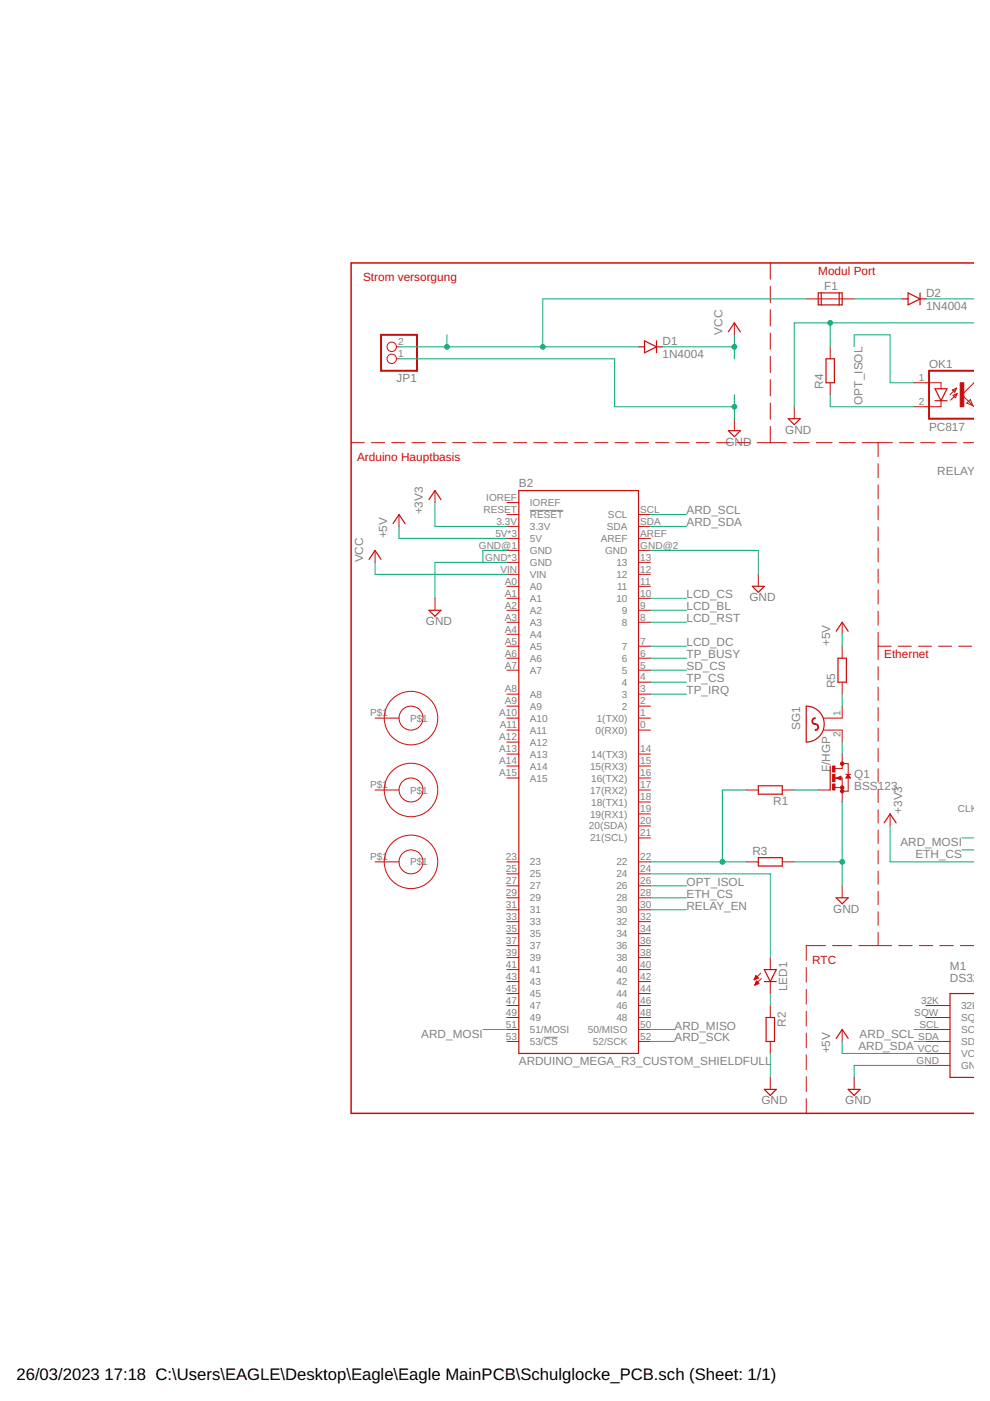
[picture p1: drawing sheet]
<svg xmlns="http://www.w3.org/2000/svg" width="210mm" height="297mm" viewBox="0 0 210 297" stroke-linecap="round" stroke-linejoin="round" font-family="sans-serif">
<path d="M112.3 108.2h7.1M115.3 219.9h3" fill="none" stroke="#808080" stroke-width=".21"/>
<g fill="none" stroke="#c90d0c" stroke-width=".21">
<path d="M163.3 55.8v3.4M84.1 76.1h.5M84.1 73.5h.5M155.7 68.5v2.5M163.3 60.7v3.5M163.3 65.7v3.4M163.3 70.6v3.5M163.3 75.5v3.5M170.9 63.4h10.2M176 73.5v2.6M74.4 93.9h2.8M78.7 93.9h2.9"/>
<path d="M83.1 93.9h2.8M87.4 93.9h2.8M91.7 93.9h2.8M96 93.9h2.8M100.3 93.9h2.8M104.6 93.9h2.8M108.9 93.9h2.8M113.2 93.9h2.8M117.5 93.9h2.8M121.8 93.9h2.8M126.1 93.9h2.8M130.4 93.9h2.8"/>
<path d="M134.7 93.9h2.8M139 93.9h2.8M143.3 93.9h2.8M147.6 93.9h2.8M151.9 93.9h2.8M155.7 88.8v2.5M156.2 93.9h2.8M160.5 93.9h6.2M163.3 80.5v3.4M163.3 85.4v3.5M163.3 90.4v3.5M168.2 93.9h3.4"/>
<path d="M168.4 86.2v2.6M173.1 93.9h3.3M176 81.2v2.5M177.9 93.9h3.4M182.8 93.9h6.4M186.2 93.9v2.9M186.2 98.3v3M190.7 93.9h3M193.8 81.2h5.7v1.2M195.2 93.9h3M199.5 85v1.2h-5.7M199.7 93.9h3.1"/>
<path d="M201.9 82.7l.9-.4-.4 .9zM202.1 83.8l.8-.4-.3 .9zM202.8 82.3l-1.4 1.4M202.9 83.4l-1.4 1.4M204.3 93.9h2.2M205.7 84.7l.5 1.3-1.2-.5zM206.5 81.2l-2.5 2.5 2.5 2.5M79.5 116.7v2.5M84.6 109.1v2.5M92.2 104v2.6M107.5 114.2h2.5M107.5 109.1h2.5"/>
<path d="M107.5 119.2h2.5M107.5 111.6h2.5M107.5 116.7h2.5M107.5 106.6h2.5M135.4 114.2h2.5M135.4 109.1h2.5M135.4 119.2h2.5M135.4 111.6h2.5M135.4 116.7h2.5M186.2 102.8v2.9M186.2 107.3v2.9M186.2 111.7v3"/>
<path d="M186.2 116.2v2.9M92.2 126.9v2.5M107.5 137h2.5M107.5 124.3h2.5M107.5 126.9h2.5M107.5 129.4h2.5M107.5 131.9h2.5M107.5 134.5h2.5M107.5 139.6h2.5M107.5 121.8h2.5M135.4 137h2.5M135.4 124.3h2.5"/>
<path d="M135.4 126.9h2.5M135.4 129.4h2.5M135.4 131.9h2.5M135.4 139.6h2.5M135.4 121.8h2.5M160.8 121.8v2.5M178.6 131.9v2.6M178.6 137v2.6M186.2 120.6v3M186.2 125.1v3M186.2 129.6v2.9M186.2 134v5.8"/>
<path d="M186.2 137h2.8M190.5 137h2.7M194.7 137h2.8M199 137h2.8M203.3 137h2.7M79.5 152.3h5.1M107.5 154.8h2.5M107.5 152.3h2.5M107.5 142.1h2.5M107.5 147.2h2.5M107.5 149.7h2.5M107.5 157.3h2.5"/>
<path d="M107.5 159.9h2.5M135.4 154.8h2.5M135.4 152.3h2.5M135.4 142.1h2.5M135.4 147.2h2.5M135.4 149.7h2.5M135.4 159.9h2.5M135.4 144.6h2.5M174.6 154.8h4v2.5M178.6 149.7v2.6h-4M178.6 144.6v2.6M178.6 159.9v3h-1.6"/>
<path d="M186.2 141.4v2.8M186.2 145.7v2.8M186.2 150v2.8M186.2 154.3v2.9M186.2 158.7v2.8M79.5 167.5h5.1M107.5 165h2.5M107.5 162.4h2.5M135.4 167.5h2.5M135.4 165h2.5M135.4 162.4h2.5M135.4 170h2.5"/>
<path d="M135.4 177.7h2.5M135.4 175.1h2.5M135.4 172.6h2.5M158.2 167.5h2.6M165.9 167.5h2.5M173.5 167.5h2.5M177 165h1.6v5M177 167h1.6M177.3 165l1-.4v.7zM178.6 161.9h1.2v5.8h-1.2M179.3 164.2h1M179.8 164.2l.5 .8h-1z"/>
<path d="M186.2 163v2.8M186.2 167.3v2.9M186.2 171.7v2.8M186.2 176v2.8M188.7 172.6v2.5M79.5 182.7h5.1M107.5 182.7h2.5M107.5 185.3h2.5M107.5 187.8h2.5M107.5 190.4h2.5M107.5 192.9h2.5M107.5 195.4h2.5"/>
<path d="M107.5 198h2.5M135.4 182.7h2.5M135.4 185.3h2.5M135.4 187.8h2.5M135.4 190.4h2.5M135.4 192.9h2.5M135.4 195.4h2.5M135.4 198h2.5M158.2 182.7h2.6M165.9 182.7h2.5M178.6 187.8v2.6M186.2 180.3v2.9"/>
<path d="M186.2 184.7v2.8M186.2 189v2.8M186.2 193.3v2.9M186.2 197.7v2.8M107.5 200.5h2.5M107.5 203h2.5M107.5 205.6h2.5M107.5 208.1h2.5M107.5 210.7h2.5M107.5 213.2h2.5M107.5 215.7h2.5M107.5 218.3h2.5"/>
<path d="M135.4 200.5h2.5M135.4 203h2.5M135.4 205.6h2.5M135.4 208.1h2.5M135.4 210.7h2.5M135.4 213.2h2.5M135.4 215.7h2.5M135.4 218.3h2.5M159.9 207.7h.1M160 207.6h.3M160 207.5h.5M160.1 207.3h.7"/>
<path d="M160.1 208.8h.1M160.1 207.2h.6M160.1 208.7h.4M160.2 207.1h.3M160.2 208.6h.6M160.2 208.4h.6M160.2 207h.2M160.3 206.9h.1M160.3 208.3h.4M160.3 208.2h.3M160.4 208.1h.1M160.4 208l.5 .5-.9 .4z"/>
<path d="M160.8 207.3l-.5-.5-.4 .9M160.8 207.3l-.9 .4M161.3 206.3l-1.4 1.4M161.4 207.5l-1.4 1.4M163.3 203v2.6M163.3 208.1v2.6M163.3 213.2v2.5M170.9 205.1v3.2M170.9 209.8v3.1M170.9 214.4v3.1M170.9 219v3.2M175 200.5h-4.1v3.1"/>
<path d="M176.5 200.5h4.1M178.6 218.3v2.5M182.1 200.5h6.9M190.5 200.5h2.9M194.9 200.5h2.9M196.3 213.2h5.1M196.3 215.7h5.1M196.3 218.3h5.1M199.3 200.5h2.8M203.6 200.5h2.9M107.5 220.8h2.5M135.4 220.8h2.5"/>
<path d="M163.3 220.8v2.6M163.3 228.4v2.6M170.9 223.6v3.2M170.9 228.3v3.1M170.9 232.9v3.2M181.1 228.4v2.6M196.3 220.8h5.1M196.3 223.4h5.1M196.3 225.9h5.1"/>
<circle cx="83.1" cy="73.5" r=".99"/>
<circle cx="83.1" cy="76.1" r=".99"/>
<circle cx="87.1" cy="152.3" r="5.7"/>
<circle cx="87.1" cy="152.3" r="2.54"/>
<circle cx="87.1" cy="167.5" r="5.7"/>
<circle cx="87.1" cy="167.5" r="2.54"/>
<circle cx="87.1" cy="182.7" r="5.7"/>
<circle cx="87.1" cy="182.7" r="2.54"/>
</g>
<g fill="none" stroke="#c90d0c" stroke-width=".25">
<path d="M135.4 73.5h1.3M136.7 72.3l2.5 1.2-2.5 1.3zM139.2 72.3v2.5M139.2 73.5h1.3M154.4 70.4l1.3-1.9 1.3 1.9M173.5 62.1h5.1v2.5h-5.1zM174.1 62.1v2.5M175.1 76.1h1.8v5.1h-1.8zM177.9 62.1v2.5M191.3 63.4h1.2M192.5 62.1l2.6 1.3-2.6 1.2zM195.1 62.1v2.5"/>
<path d="M195.1 63.4h1.2M154.4 91.3h2.6l-1.3 1.3zM167.1 88.8h2.6l-1.3 1.2zM198.2 82.4h2.6l-1.3 2.6zM198.2 85h2.6M78.3 118.6l1.2-1.9 1.3 1.9M83.3 111l1.3-1.9 1.3 1.9M91 105.9l1.2-1.9 1.3 1.9M110 104h25.4v119.4h-25.4zM91 129.4h2.5l-1.3 1.3zM159.5 124.3h2.6l-1.3 1.3zM177.3 133.8l1.3-1.9 1.2 1.9"/>
<path d="M177.7 139.6h1.8v5h-1.8zM170.9 149.7a3.8 3.8 0 0 1 3.9 3.8 3.8 3.8 0 0 1-3.9 3.8zM160.8 166.6h5.1v1.8h-5.1zM176 162.4v5.1M177.5 165l.7 .2v-.5l-.5 .3M179.8 164.4l.3 .4h-.5zM187.5 174.5l1.2-1.9 1.3 1.9M160.8 181.8h5.1v1.8h-5.1zM177.3 190.4h2.5l-1.2 1.2zM162.1 205.6h2.5l-1.3 2.5zM162.1 208.1h2.5M162.4 215.7h1.8v5.1h-1.8z"/>
<path d="M206.5 210.7h-5.1v17.7h5.1M162.1 231h2.5l-1.3 1.2zM177.3 220.2l1.3-1.9 1.2 1.9M179.8 231h2.6l-1.3 1.2z"/>
</g>
<g fill="#c90d0c" stroke="#c90d0c" stroke-width=".21">
<path d="M172.3 152.4l.4-.2 .1 .1a.55 .55 0 0 0-.5 .6 .55 .55 0 0 0 .5 .5v.2a.72 .72 0 0 1-.6-.4 .72 .72 0 0 1 .1-.8z" fill-rule="evenodd"/>
<path d="M172.8 153.4a.72 .72 0 0 1 .8 .8 .72 .72 0 0 1-.8 .7v-.2a.55 .55 0 0 0 .6-.5 .55 .55 0 0 0-.6-.6z" fill-rule="evenodd"/>
<circle cx="178.6" cy="167.7" r=".36"/>
<circle cx="178.6" cy="167" r=".36"/>
<circle cx="178.6" cy="161.9" r=".36"/>
</g>
<path d="M206.5 55.8h-132.1v180.3h132.1" fill="none" stroke="#c90d0c" stroke-width=".32"/>
<g fill="#c90d0c" stroke="#c90d0c" stroke-width=".21">
<path d="M176.5 162.4h.5v1.3h-.5z"/>
<path d="M176.5 166.2h.5v1.3h-.5z"/>
<path d="M176.5 164.2h.5v1.5h-.5z"/>
<path d="M203.6 81.2h.7v5h-.7z"/>
</g>
<path d="M80.8 71h7.6v7.6h-7.6zM206.5 78.6h-9.5v10.2h9.5" fill="none" stroke="#c90d0c" stroke-width=".42"/>
<g fill="none" stroke="#0dab76" stroke-width=".21">
<path d="M84.6 73.5h50.8M84.6 76.1h45.7v10.1h25.4M94.8 71v2.5M140.5 73.5h15.2M155.7 71v5.1M170.9 63.4h-55.8v10.1M176 68.5v5M181.1 73.5v-2.5h7.6v10.2h5.1M181.1 63.4h10.2M196.3 63.4h10.2M206.5 68.5h-38.1v17.7M155.7 83.7v5.1"/>
<path d="M176 83.7v2.5h17.8M79.5 119.2v2.6h28M84.6 111.6v2.6h22.9M92.2 106.6v5h15.3M107.5 119.2h-15.3v7.7M107.5 116.7h-5.1v2.5M137.9 111.6h7.6M137.9 116.7h22.9v5.1M137.9 109.1h7.6M137.9 126.9h7.6M137.9 129.4h7.6M137.9 131.9h7.6"/>
<path d="M137.9 137h7.6M137.9 139.6h7.6M178.6 134.5v2.5M137.9 142.1h7.6M137.9 144.6h7.6M137.9 147.2h7.6M178.6 147.2v2.5M178.6 157.3v2.6M158.2 167.5h-5v15.2M168.4 167.5h5.1M178.6 170v17.8M188.7 175.1v7.6h17.8"/>
<path d="M204 177.7h2.5M137.9 182.7h20.3M137.9 185.3h25.4v17.7M137.9 192.9h7.6M137.9 190.4h7.6M137.9 187.8h7.6M168.4 182.7h10.2M204 180.2h2.5M102.4 218.3h5.1M137.9 218.3h5.1M163.3 210.7v2.5M193.8 218.3h2.5"/>
<path d="M137.9 220.8h5.1M163.3 223.4v5M178.6 220.8v2.6h17.7M193.8 220.8h2.5M196.3 225.9h-15.2v2.5"/>
</g>
<g fill="#0dab76" stroke="#0dab76" stroke-width=".21">
<circle cx="155.7" cy="73.5" r=".51"/>
<circle cx="155.7" cy="86.2" r=".51"/>
<circle cx="178.6" cy="182.7" r=".51"/>
<circle cx="176" cy="68.5" r=".51"/>
<circle cx="94.8" cy="73.5" r=".51"/>
<circle cx="115.1" cy="73.5" r=".51"/>
<circle cx="153.2" cy="182.7" r=".51"/>
</g>
<g font-size="3.5">
<text x="3.5" y="292.5">26/03/2023</text>
<text x="22.2" y="292.5">17:18 C:\Users\EAGLE\Desktop\Eagle\Eagle MainPCB\Schulglocke_PCB.sch (Sheet: 1/1)</text>
</g>
<g font-size="2.5" fill="#c90d0c">
<text x="77" y="59.6">Strom versorgung</text>
<text x="173.5" y="58.3">Modul Port</text>
<text x="75.7" y="97.7">Arduino Hauptbasis</text>
<text x="187.5" y="139.6">Ethernet</text>
<text x="172.2" y="204.3">RTC</text>
</g>
<g font-size="2.5" fill="#808080">
<text x="174.8" y="61.5">F1</text>
<text x="196.3" y="65.7">1N4004</text>
<text x="196.3" y="62.9">D2</text>
<text x="153.2" y="71" transform="rotate(-90 153.2 71)">VCC</text>
<text x="140.5" y="75.8">1N4004</text>
<text x="140.5" y="73">D1</text>
<text x="197" y="78">OK1</text>
<text x="84.1" y="81">JP1</text>
<text x="174.5" y="82.4" transform="rotate(-90 174.5 82.4)">R4</text>
<text x="182.9" y="85.8" transform="rotate(-90 182.9 85.8)">OPT_ISOL</text>
<text x="153.8" y="94.5">GND</text>
<text x="166.5" y="91.9">GND</text>
<text x="197" y="91.3">PC817</text>
<text x="198.7" y="100.7">RELAY_EN</text>
<text x="110" y="103.2">B2</text>
<text x="89.7" y="109.1" transform="rotate(-90 89.7 109.1)">+3V3</text>
<text x="145.6" y="111.6">ARD_SDA</text>
<text x="145.6" y="109.1">ARD_SCL</text>
<text x="77" y="119.2" transform="rotate(-90 77 119.2)">VCC</text>
<text x="82.1" y="114.2" transform="rotate(-90 82.1 114.2)">+5V</text>
<text x="145.6" y="126.9">LCD_CS</text>
<text x="145.6" y="129.4">LCD_BL</text>
<text x="145.6" y="131.9">LCD_RST</text>
<text x="158.9" y="127.5">GND</text>
<text x="90.3" y="132.6">GND</text>
<text x="145.6" y="137">LCD_DC</text>
<text x="176" y="137" transform="rotate(-90 176 137)">+5V</text>
<text x="145.6" y="142.1">SD_CS</text>
<text x="145.6" y="139.6">TP_BUSY</text>
<text x="145.6" y="144.6">TP_CS</text>
<text x="145.6" y="147.2">TP_IRQ</text>
<text x="177.1" y="145.9" transform="rotate(-90 177.1 145.9)">R5</text>
<text x="169.7" y="154.7" transform="rotate(-90 169.7 154.7)">SG1</text>
<text x="176" y="163.7" transform="rotate(-90 176 163.7)">F/HGP</text>
<text x="181.1" y="167.5">BSS123</text>
<text x="181.1" y="164.9">Q1</text>
<text x="163.9" y="170.8">R1</text>
<text x="191.3" y="172.6" transform="rotate(-90 191.3 172.6)">+3V3</text>
<text x="190.9" y="179.4">ARD_MOSI</text>
<text x="159.5" y="181.2">R3</text>
<text x="194.1" y="182">ETH_CS</text>
<text x="145.6" y="190.3">ETH_CS</text>
<text x="145.6" y="187.8">OPT_ISOL</text>
<text x="145.6" y="192.9">RELAY_EN</text>
<text x="176.7" y="193.5">GND</text>
<text x="201.4" y="208.1">DS3231S</text>
<text x="201.4" y="205.6">M1</text>
<text x="166.9" y="210.1" transform="rotate(-90 166.9 210.1)">LED1</text>
<text x="89.3" y="220.1">ARD_MOSI</text>
<text x="143" y="218.3">ARD_MISO</text>
<text x="143" y="220.8">ARD_SCK</text>
<text x="166.6" y="217.7" transform="rotate(-90 166.6 217.7)">R2</text>
<text x="182.3" y="220.1">ARD_SCL</text>
<text x="110" y="225.9">ARDUINO_MEGA_R3_CUSTOM_SHIELDFULL</text>
<text x="176" y="223.4" transform="rotate(-90 176 223.4)">+5V</text>
<text x="182" y="222.6">ARD_SDA</text>
<text x="161.4" y="234.1">GND</text>
<text x="179.2" y="234.1">GND</text>
</g>
<g font-size="2.1" fill="#808080">
<text x="84.4" y="75.7">1</text>
<text x="84.4" y="73.2">2</text>
<text x="194.8" y="80.8">1</text>
<text x="194.8" y="85.9">2</text>
<text x="103.1" y="106.2">IOREF</text>
<text x="112.3" y="107.3">IOREF</text>
<text x="102.5" y="108.7">RESET</text>
<text x="105" y="113.8">5V*3</text>
<text x="105.3" y="111.3">3.3V</text>
<text x="112.3" y="109.8">RESET</text>
<text x="112.3" y="112.4">3.3V</text>
<text x="128.7" y="112.4">SDA</text>
<text x="128.9" y="109.8">SCL</text>
<text x="135.7" y="113.8">AREF</text>
<text x="135.7" y="111.3">SDA</text>
<text x="135.7" y="108.7">SCL</text>
<text x="101.5" y="116.3">GND@1</text>
<text x="102.9" y="118.9">GND*3</text>
<text x="112.3" y="114.9">5V</text>
<text x="112.3" y="117.5">GND</text>
<text x="127.4" y="114.9">AREF</text>
<text x="128.3" y="117.5">GND</text>
<text x="135.7" y="118.9">13</text>
<text x="135.7" y="116.3">GND@2</text>
<text x="106.1" y="121.4">VIN</text>
<text x="107" y="124">A0</text>
<text x="112.3" y="125.1">A0</text>
<text x="112.3" y="120">GND</text>
<text x="112.3" y="122.5">VIN</text>
<text x="130.7" y="122.5">12</text>
<text x="130.7" y="120">13</text>
<text x="130.8" y="125.1">11</text>
<text x="135.7" y="124">11</text>
<text x="135.7" y="121.4">12</text>
<text x="107" y="126.5">A1</text>
<text x="107" y="129">A2</text>
<text x="107" y="131.6">A3</text>
<text x="112.3" y="127.6">A1</text>
<text x="112.3" y="130.2">A2</text>
<text x="130.7" y="127.6">10</text>
<text x="131.9" y="130.2">9</text>
<text x="135.7" y="131.6">8</text>
<text x="135.7" y="129">9</text>
<text x="135.7" y="126.5">10</text>
<text x="107" y="134.1">A4</text>
<text x="107" y="136.7">A5</text>
<text x="112.3" y="132.7">A3</text>
<text x="112.3" y="135.2">A4</text>
<text x="112.3" y="137.8">A5</text>
<text x="131.9" y="137.8">7</text>
<text x="131.9" y="132.7">8</text>
<text x="135.7" y="136.7">7</text>
<text x="107" y="139.2">A6</text>
<text x="107" y="141.7">A7</text>
<text x="112.3" y="140.3">A6</text>
<text x="112.3" y="142.9">A7</text>
<text x="131.9" y="142.9">5</text>
<text x="131.9" y="140.3">6</text>
<text x="135.7" y="141.7">5</text>
<text x="135.7" y="139.2">6</text>
<text x="107" y="146.8">A8</text>
<text x="107" y="149.4">A9</text>
<text x="112.3" y="147.9">A8</text>
<text x="131.9" y="147.9">3</text>
<text x="131.9" y="145.4">4</text>
<text x="135.7" y="149.4">2</text>
<text x="135.7" y="146.8">3</text>
<text x="135.7" y="144.3">4</text>
<text x="78.5" y="151.9">P$1</text>
<text x="86.9" y="153">P$1</text>
<text x="105.9" y="151.9">A10</text>
<text x="106" y="154.4">A11</text>
<text x="112.3" y="150.5">A9</text>
<text x="112.3" y="153">A10</text>
<text x="112.3" y="155.6">A11</text>
<text x="126.3" y="155.6">0(RX0)</text>
<text x="126.5" y="153">1(TX0)</text>
<text x="131.9" y="150.5">2</text>
<text x="135.7" y="151.9">1</text>
<text x="135.7" y="154.4">0</text>
<text x="178.2" y="151.9" transform="rotate(-90 178.2 151.9)">1</text>
<text x="105.9" y="157">A12</text>
<text x="105.9" y="159.5">A13</text>
<text x="112.3" y="158.1">A12</text>
<text x="112.3" y="160.6">A13</text>
<text x="125.3" y="160.6">14(TX3)</text>
<text x="135.7" y="159.5">14</text>
<text x="178.2" y="156.3" transform="rotate(-90 178.2 156.3)">2</text>
<text x="78.5" y="167.1">P$1</text>
<text x="105.9" y="162.1">A14</text>
<text x="105.9" y="164.6">A15</text>
<text x="112.3" y="163.2">A14</text>
<text x="112.3" y="165.7">A15</text>
<text x="125.1" y="163.2">15(RX3)</text>
<text x="125.3" y="165.7">16(TX2)</text>
<text x="135.7" y="164.6">16</text>
<text x="135.7" y="167.1">17</text>
<text x="135.7" y="162.1">15</text>
<text x="86.9" y="168.2">P$1</text>
<text x="125.1" y="168.3">17(RX2)</text>
<text x="125.1" y="173.3">19(RX1)</text>
<text x="125.3" y="170.8">18(TX1)</text>
<text x="135.7" y="169.7">18</text>
<text x="135.7" y="172.2">19</text>
<text x="203.1" y="172.2">CLKOUT</text>
<text x="124.9" y="175.9">20(SDA)</text>
<text x="125.1" y="178.4">21(SCL)</text>
<text x="135.7" y="177.3">21</text>
<text x="135.7" y="174.8">20</text>
<text x="78.5" y="182.4">P$1</text>
<text x="86.9" y="183.5">P$1</text>
<text x="107.3" y="182.4">23</text>
<text x="107.3" y="184.9">25</text>
<text x="112.3" y="183.5">23</text>
<text x="130.7" y="183.5">22</text>
<text x="135.7" y="182.4">22</text>
<text x="135.7" y="184.9">24</text>
<text x="107.3" y="187.4">27</text>
<text x="107.3" y="190">29</text>
<text x="112.3" y="186">25</text>
<text x="112.3" y="188.6">27</text>
<text x="112.3" y="191.1">29</text>
<text x="130.7" y="186">24</text>
<text x="130.7" y="188.6">26</text>
<text x="130.7" y="191.1">28</text>
<text x="135.7" y="187.4">26</text>
<text x="135.7" y="190">28</text>
<text x="107.3" y="192.5">31</text>
<text x="107.3" y="195.1">33</text>
<text x="107.3" y="197.6">35</text>
<text x="112.3" y="193.6">31</text>
<text x="112.3" y="196.2">33</text>
<text x="130.7" y="193.6">30</text>
<text x="130.7" y="196.2">32</text>
<text x="135.7" y="192.5">30</text>
<text x="135.7" y="195.1">32</text>
<text x="135.7" y="197.6">34</text>
<text x="107.3" y="200.1">37</text>
<text x="107.3" y="202.7">39</text>
<text x="112.3" y="198.7">35</text>
<text x="112.3" y="201.3">37</text>
<text x="112.3" y="203.8">39</text>
<text x="130.7" y="198.7">34</text>
<text x="130.7" y="201.3">36</text>
<text x="130.7" y="203.8">38</text>
<text x="135.7" y="200.1">36</text>
<text x="135.7" y="202.7">38</text>
<text x="107.3" y="205.2">41</text>
<text x="107.3" y="207.8">43</text>
<text x="112.3" y="206.3">41</text>
<text x="112.3" y="208.9">43</text>
<text x="130.7" y="206.3">40</text>
<text x="130.7" y="208.9">42</text>
<text x="135.7" y="205.2">40</text>
<text x="135.7" y="207.8">42</text>
<text x="107.3" y="210.3">45</text>
<text x="107.3" y="212.8">47</text>
<text x="107.3" y="215.4">49</text>
<text x="112.3" y="211.4">45</text>
<text x="112.3" y="214">47</text>
<text x="130.7" y="211.4">44</text>
<text x="130.7" y="214">46</text>
<text x="135.7" y="210.3">44</text>
<text x="135.7" y="212.8">46</text>
<text x="135.7" y="215.4">48</text>
<text x="193.9" y="215.4">SQW</text>
<text x="195.3" y="212.8">32K</text>
<text x="203.8" y="214">32K</text>
<text x="107.3" y="220.5">53</text>
<text x="107.3" y="217.9">51</text>
<text x="112.3" y="221.6">53/CS</text>
<text x="112.3" y="219">51/MOSI</text>
<text x="112.3" y="216.5">49</text>
<text x="124.7" y="219">50/MISO</text>
<text x="125.7" y="221.6">52/SCK</text>
<text x="130.7" y="216.5">48</text>
<text x="135.7" y="220.5">52</text>
<text x="135.7" y="217.9">50</text>
<text x="194.7" y="220.5">SDA</text>
<text x="194.9" y="217.9">SCL</text>
<text x="203.8" y="216.5">SQW</text>
<text x="203.8" y="219">SCL</text>
<text x="203.8" y="221.6">SDA</text>
<text x="194.3" y="225.5">GND</text>
<text x="194.6" y="223">VCC</text>
<text x="203.8" y="224.1">VCC</text>
<text x="203.8" y="226.7">GND</text>
</g>
</svg>
